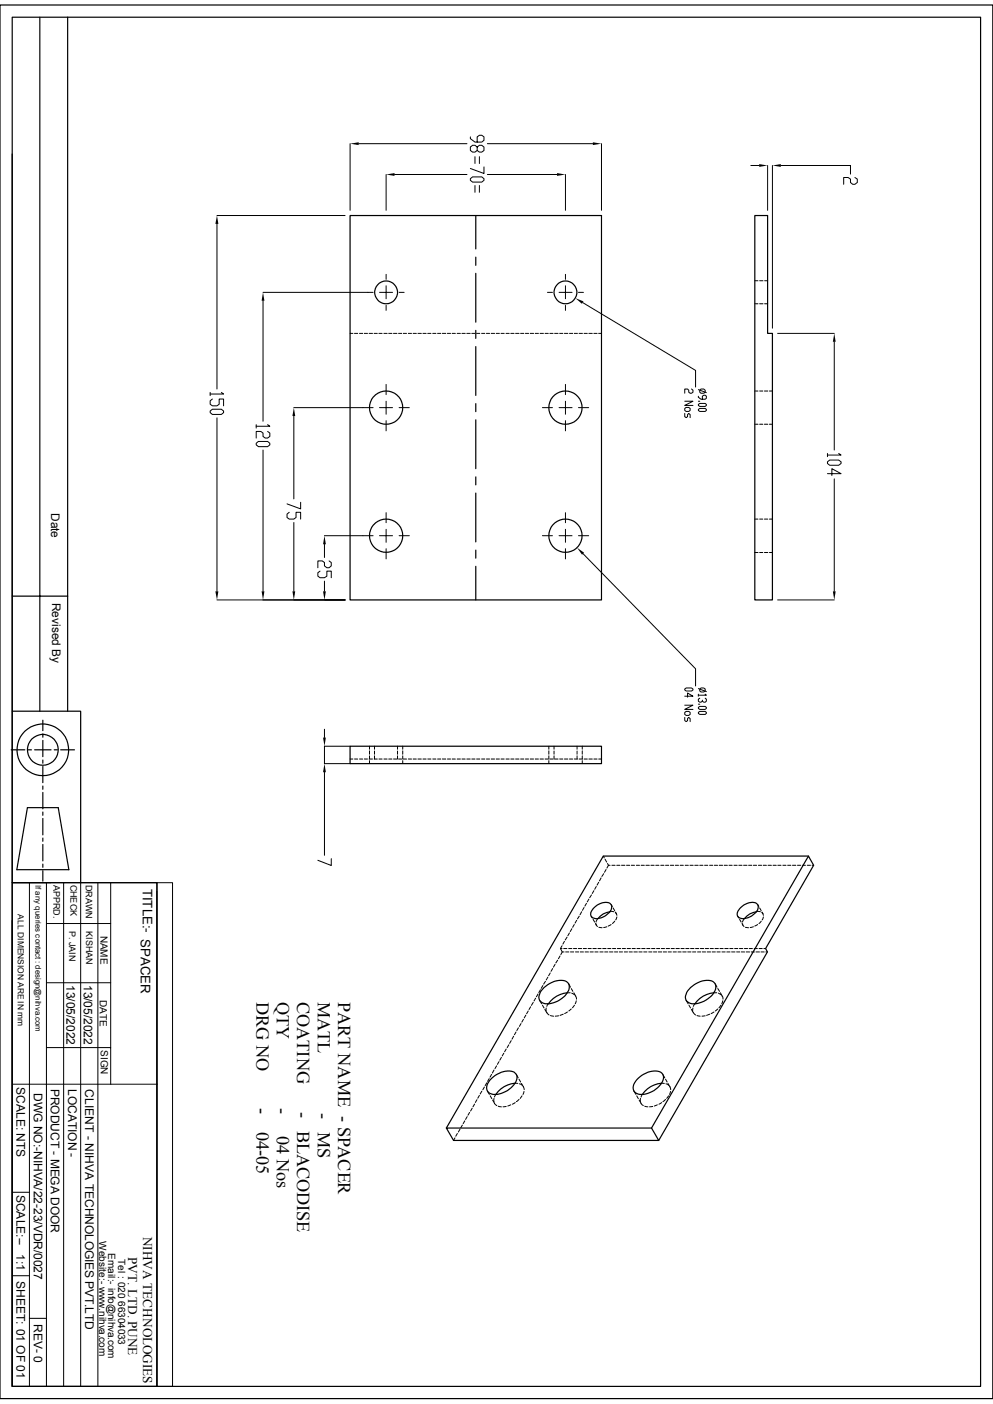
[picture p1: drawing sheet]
<svg xmlns="http://www.w3.org/2000/svg" width="210mm" height="297mm" viewBox="0 0 210 297" stroke-linecap="round" stroke-linejoin="round" font-family="sans-serif">
<g fill="none" stroke="#000" stroke-width=".25">
<path d="M0 1.1h210v294.8h-210zM2.6 3.6h204.8v289.7h-204.8zM8.4 3.6v146.9M14.3 3.6v146.9M2.6 32.6v117.9h14.5v36.2M74 45.6h53.2v81.3h-53.2zM100.6 45.6v7.1M100.6 54.4v1.7M100.6 57.8v10.4M159.6 45.6h2.7v24.9h1.1v56.4h-3.8zM100.6 69.9v1.7M100.6 73.3v10.4"/>
<path d="M100.6 85.4v1.7M100.6 88.8v10.3M100.6 100.9v1.7M100.6 104.3v10.3M100.6 116.4v1.7M100.6 119.8v7.1M2.6 126.1h11.7M2.4 158.6h2.8M2.6 150.5v36.2M6 158.6h.6M7.3 158.6h3.5M9.1 152.4v2.2"/>
<path d="M9.1 155.2v.8M9.1 156.6v3.5M11.5 158.6h.6M12.8 158.6h2.9M74 157.9h53.2v3.6h-53.2zM5.8 170.9h6.5l2.3 13.1h-11zM9.1 160.8v.7M9.1 162.1v3.5M9.1 166.3v.7M9.1 167.6v3.5M9.1 171.8v.7M9.1 173.1v3.5"/>
<path d="M9.1 177.3v.7M9.1 178.6v3.5M2.6 186.7h30.6v106.6h-30.6zM2.6 194.8v98.5M9.1 184.2v2.2M9.1 182.8v.7M125.7 191.9a3 3 0 0 1 3.3-.8 1.56 1.56 0 0 1-.7 2.4 2.61 2.61 0 0 1-3.2 .5 1.5 1.5 0 0 1 .6-2.1zM129 192.9a3.7 3.7 0 0 0-2.6 1.5M156.7 191.9a3 3 0 0 1 3.3-.8 1.56 1.56 0 0 1-.7 2.4 2.61 2.61 0 0 1-3.2 .5 1.5 1.5 0 0 1 .6-2.1zM160 192.9a3.7 3.7 0 0 0-2.6 1.5M171 181.1h-43.4l-33.2 57.5M115.1 208.9a4.6 4.6 0 0 1 4.7-1.3 1.7 1.7 0 0 1 0 2.7 5.2 5.2 0 0 1-4.8 2 1.44 1.44 0 0 1-.7-2.4z"/>
<path d="M120 210a5.5 5.5 0 0 0-4 2.4M146 208.9a4.6 4.6 0 0 1 4.8-1.3 1.56 1.56 0 0 1 .2 2.3 5.1 5.1 0 0 1-5 2.4 1.44 1.44 0 0 1-.8-2.4zM151 210a5.5 5.5 0 0 0-4.1 2.4M94.4 238.6h43.4l1.5 2.7h-43.4zM103.7 228.4a4.7 4.7 0 0 1 5.1-1.6 1.66 1.66 0 0 1-.1 2.6 5 5 0 0 1-5.1 1.9 1.59 1.59 0 0 1-.2-2.5zM108.9 229.2a5.5 5.5 0 0 0-4 2.3M134.7 228.4a4.7 4.7 0 0 1 5-1.6 1.66 1.66 0 0 1 0 2.6 5 5 0 0 1-5.1 1.9 1.59 1.59 0 0 1-.2-2.5zM137.8 238.6l33.2-57.5 1.1 1.9-10.2 17.7 .4 .7-23 39.9M139.9 229.2a5.5 5.5 0 0 0-4.1 2.3"/>
<circle cx="81.7" cy="61.9" r="2.41"/>
<circle cx="119.6" cy="61.9" r="2.41"/>
<circle cx="81.7" cy="86.2" r="3.5"/>
<circle cx="119.6" cy="86.2" r="3.5"/>
<circle cx="81.7" cy="113.3" r="3.5"/>
<circle cx="119.6" cy="113.3" r="3.5"/>
<circle cx="9.1" cy="158.6" r="5.5"/>
<circle cx="9.1" cy="158.6" r="3.3"/>
</g>
<g fill="none" stroke="#000" stroke-width=".21">
<path d="M74 30.4v14.1M75.9 30.4h22.9M81.7 36.9v7.6M83.4 36.9h15.4M99.5 37.8l.4-.4h2l.5 .4v.3l-.5 .4h-2l-.4-.4zM99.5 29v.3l1 .8h1.4l.5-.4v-.7l-.5-.4h-.5l-.5 .4v1.1M100.5 33.1v1.5M100.5 39.2v1.5M100.9 31.1l.5-.4h.5l.5 .4v.7l-.5 .4h-.5l-.5-.4v-.7l-.4-.4h-.6l-.4 .4v.7l.4 .4h.6l.4-.4M101.4 33.1v1.5M101.4 39.2v1.5M102.4 35.3v1.4l-2.9-1.1"/>
<path d="M103.1 30.4h22.3M103.1 36.9h14.7M119.6 36.9v7.6M127.2 30.4v14.1M158.8 35h1.8M162.3 35v9.5M163.4 35v34.4M165.1 35h14.8v1.8M180.8 37.5l.5 .4v.7l-.5 .4h-.5l-.4-.4v-.7l-.5-.4h-1v1.5M45.9 45.6h27.1M45.9 47.4v34.9M81.7 58v1.1"/>
<path d="M119.6 58v1.1M159.6 59.4h.7M160.7 59.4h.7M161.7 59.4h.6M55.6 61.8h23.3M55.6 63.6v25.5M74 70.5h.6M75 70.5h.6M76 70.5h.7M77 70.5h.7M78.1 70.5h.7M79.1 70.5h.7"/>
<path d="M80.1 70.5h.7M80.3 61.8h1.4v1.4M81.2 70.5h.7M81.7 64.6v1.1M81.7 60.5v1.3h1.3M82.2 70.5h.7M83.2 70.5h.7M84.3 70.5h.7M84.4 61.8h1.1M85.3 70.5h.7M86.4 70.5h.6M87.4 70.5h.7"/>
<path d="M88.4 70.5h.7M89.5 70.5h.6M90.5 70.5h.6M91.5 70.5h.7M92.5 70.5h.7M93.6 70.5h.7M94.6 70.5h.7M95.6 70.5h.7M96.7 70.5h.7M97.7 70.5h.7M98.7 70.5h.7M99.8 70.5h.7"/>
<path d="M100.8 70.5h.7M101.9 70.5h.6M102.9 70.5h.6M103.9 70.5h.7M104.9 70.5h.7M106 70.5h.6M107 70.5h.7M108 70.5h.7M109.1 70.5h.7M110.1 70.5h.7M111.1 70.5h.7M112.1 70.5h.8"/>
<path d="M113.2 70.5h.7M114.2 70.5h.7M115.3 70.5h.7M115.8 61.8h1M116.3 70.5h.7M117.3 70.5h.7M118.2 61.8h1.4v1.4M118.4 70.5h.6M119.4 70.5h.7M119.6 64.6v1.1M119.6 60.5v1.3h1.4M120.4 70.5h.7"/>
<path d="M121.5 70.5h.6M122.3 61.8h1.1M122.5 70.5h.7M123.2 64l23.9 14.4v3.5M123.5 70.5h.7M124.5 70.5h.8M125.6 70.5h.7M126.6 70.5h.6M159.6 64.3h.7M160.7 64.3h.7M161.7 64.3h.6M164.5 70.5h11.9"/>
<path d="M176.4 72.3v22.9M44.4 83v.7M44.4 87l.5-.4h1.9l.5 .4v.3l-.5 .4h-1.9l-.5-.4zM44.9 84.4l-.5 .4v.7l.5 .4h1l.5-.4v-1.1h.9v1.5M45.9 88.4v36.7M46.8 83l.5 .4h-2.9M54.2 89.8v.8M54.2 93.8l.5-.4h1.9l.5 .4v.3l-.5 .4h-1.9l-.5-.4zM55.6 95.2v29.9M56.6 89.8l.5 .4h-2.9M56.6 91.3l.5 .3v.7l-.5 .4h-.5l-.5-.4v-.7l-.4-.3h-1v1.4M62.1 86.2h16.8"/>
<path d="M62.1 88v17.5M80.3 86.2h1.4v1.4M81.7 81.3v2.2M81.7 89v2.1M81.7 84.9v1.3h1.3M84.4 86.2h2.2M114.7 86.2h2.1M118.2 86.2h1.4v1.4M119.6 81.3v2.2M119.6 89v2.1M119.6 84.9v1.3h1.4M122.3 86.2h2.2"/>
<path d="M144.8 86.4l.3-.2h.6l.3 .2v.4l-.3 .2h-.6l-.3-.2zM144.8 84.9h1.8l-1.8 .9h1.8M144.8 87.5v.6l.3 .2 .3-.2v-.4l.3-.2 .3 .2v.6M146.3 82.3l.3 .3v.4l-.3 .2-.6-.2v-.4l-.3-.3h-.6v.9M147.7 82.4l1.7 .7M147.7 84.9h.3M147.7 85.6l.3-.3h1.1l.3 .3v.2l-.3 .2h-1.1l-.3-.2zM147.7 86.6l.3-.2h1.1l.3 .2v.2l-.3 .2h-1.1l-.3-.2zM147.7 83.8v.2l.6 .5h.8l.3-.3v-.4l-.3-.2-.6 .2v.7M148 82.6l.3-.3h.5l.3 .3v.4l-.3 .2h-.5l-.3-.2zM159.6 89.7h.7M159.6 82.7h.7"/>
<path d="M160.7 89.7h.6M160.7 82.7h.6M161.7 89.7h.7M161.7 82.7h.7M162.7 89.7h.7M162.7 82.7h.7M175 95.9v.7M175 97.7l.5-.4h1.9l.5 .4v.3l-.5 .4h-1.9l-.5-.4zM177.4 95.9l.5 .4h-2.9M61.2 108.4l-.5 .4v.7l.5 .3h.9l.5-.3v-1.1h1v1.4M62.1 110.5v14.6M63.6 106.3v1.4l-2.9-1.1"/>
<path d="M68.6 113.3h10.3M68.6 115.1v2.8M69.6 118.7l.5 .3v.7l-.5 .4h-.5l-.5-.4v-.7l-.4-.3h-1v1.4M80.3 113.3h1.4v1.4M81.7 108.5v2.1M81.7 116.1v2.1M81.7 112v1.3h1.3M84.4 113.3h2.2M114.7 113.3h2.1M118.2 113.3h1.4v1.4M119.6 108.5v2.1M119.6 116.1v2.1"/>
<path d="M119.6 112v1.3h1.4M122.3 113.3h2.2M123.3 117.1l23.8 24.4v3.6M159.6 116.9h.7M159.6 109.8h.7M160.7 116.9h.6M160.7 109.8h.6M161.7 116.9h.7M161.7 109.8h.7M162.7 116.9h.7M162.7 109.8h.7M175 100.2h2.9l-2-1.1v1.5"/>
<path d="M176.4 101.3v23.8M45.9 126.9h27.1M67.7 120.8l-.5 .4v.7l.5 .3h.9l.5-.3v-1.1h1v1.4M68.6 122.9v2.2M164.5 126.9h11.9M68.6 154.3v1.7M74 157.9h-5.4v3.6h5.4M78.1 157.9v.6M78.1 158.8v.8M78.1 159.9v.7M79.2 157.9v.6M79.2 158.9v.7"/>
<path d="M79.2 159.9v.7M84.1 157.9v.6M84.1 158.9v.7M84.1 159.9v.7M85.2 157.9v.6M85.2 158.8v.8M85.2 159.9v.7M116.1 157.9v.6M116.1 158.8v.8M116.1 159.9v.7M117.2 157.9v.6M117.2 158.9v.7"/>
<path d="M117.2 159.9v.7M122 157.9v.6M122 158.9v.7M122 159.9v.7M123.1 157.9v.6M123.1 158.8v.8M123.1 159.9v.7M144.8 145.8l.3-.3h1.2l.3 .3v.2l-.3 .2h-1.2l-.3-.2zM144.8 150.7l.3-.2h.6l.3 .2v.4l-.3 .2h-.6l-.3-.2zM144.8 147.3h1.8l-1.2-.7v.9M144.8 149.2h1.8l-1.8 .9h1.8M144.8 151.8v.6l.3 .3 .3-.3v-.4l.3-.2 .3 .2v.7"/>
<path d="M147.7 145.7l1.7 .6M147.7 146.9v.4M147.7 149h.3M147.7 149.6l.3-.2h1.1l.3 .2v.3l-.3 .2h-1.1l-.3-.2zM147.7 150.7l.3-.2h1.1l.3 .2v.2l-.3 .2h-1.1l-.3-.2zM148 147.7l-.3 .2v.4l.3 .2 .5-.2M148 145.8l.3-.3h.5l.3 .3v.4l-.3 .2h-.5l-.3-.2zM149.1 146.9l.3 .2h-1.7M149.1 147.7l.3 .2v.4l-.3 .2h-.3l-.3-.2v-.2M68.6 163.4v17.5M74 160.6h.6M75 160.6h.6"/>
<path d="M76 160.6h.7M77 160.6h.7M78.1 160.6h.7M78.1 160.9v.6M79.1 160.6h.7M80.1 160.6h.7M81.2 160.6h.7M82.2 160.6h.7M83.2 160.6h.7M84.3 160.6h.7M85.2 160.9v.6M85.3 160.6h.7"/>
<path d="M86.4 160.6h.6M87.4 160.6h.7M88.4 160.6h.7M89.5 160.6h.6M90.5 160.6h.6M91.5 160.6h.7M92.5 160.6h.7M93.6 160.6h.7M94.6 160.6h.7M95.6 160.6h.7M96.7 160.6h.7M97.7 160.6h.7"/>
<path d="M98.7 160.6h.7M99.8 160.6h.7M100.8 160.6h.7M101.9 160.6h.6M102.9 160.6h.6M103.9 160.6h.7M104.9 160.6h.7M106 160.6h.6M107 160.6h.7M108 160.6h.7M109.1 160.6h.7M110.1 160.6h.7"/>
<path d="M111.1 160.6h.7M112.1 160.6h.8M113.2 160.6h.7M114.2 160.6h.7M115.3 160.6h.7M116.1 160.9v.6M116.3 160.6h.7M117.3 160.6h.7M118.4 160.6h.6M119.4 160.6h.7M120.4 160.6h.7M121.5 160.6h.6"/>
<path d="M122.5 160.6h.7M123.1 160.9v.6M123.5 160.6h.7M124.5 160.6h.8M125.6 160.6h.7M126.6 160.6h.6M2.6 186.7h30.6M6.2 186.7v106.6M9.8 195.4h13.6M9.8 186.7v106.6M13.5 186.7v106.6M17.1 186.7v106.6"/>
<path d="M20.7 186.7v106.6M23.4 186.7v42.7M33.2 186.7h3.3v106.6h-3.3zM33.2 188.6v104.7M70.1 181.7v1.4l-2.9-1.1M119.4 199.1l-.4 .6M119.9 198.2l-.4 .6M120.4 197.4l-.3 .6M120.9 196.5l-.3 .6M121.5 195.6l-.4 .6M122 194.7l-.4 .6M122.5 193.8l-.4 .6"/>
<path d="M123 192.9l-.3 .6M123.5 192l-.3 .6M124 191.1l-.3 .6M124.5 190.2l-.3 .6M125.1 193.8l.2 .4M125.1 189.3l-.4 .6M125.4 194.5l.4 .6M125.6 188.4l-.3 .6M125.9 195.4l.3 .3M126 195.4l.4 .6M126.1 187.5l-.3 .6M126.4 194.3l-.3 .8"/>
<path d="M126.6 186.6l-.3 .6M126.7 196.2l.6 .1M127.1 185.7l-.3 .7M127.6 181.1l.2 .4M127.7 184.8l-.4 .6M128 181.8l.3 .6M128.2 183.9l-.4 .6M128.4 196l-.7 .2M128.5 182.7l.2 .3M128.7 183l-.3 .6M128.7 183h.3M129 192.8l.8 .1"/>
<path d="M129.2 195.6l-.5 .3M129.3 191.4l.2 .4M129.4 183h.7M129.7 192.1l.3 .6M130 194.9l-.5 .5M130.1 193l.4 .6M130.2 193l.2 .3M130.4 183h.7M130.5 194l-.3 .6M131.4 183h.8M132.5 183h.7M133.5 183h.7"/>
<path d="M134.6 183h.7M135.6 183h.7M136.6 183h.7M137.7 183h.6M138.7 183h.7M139.7 183h.7M140.8 183h.6M141.8 183h.7M142.8 183h.7M143.8 183h.7M144.9 183h.7M145.9 183h.7"/>
<path d="M146.9 183h.8M148 183h.7M149 183h.7M150.1 183h.6M151.1 183h.7M152.1 183h.7M153.2 183h.6M154.2 183h.7M155.2 183h.7M156 193.8l.3 .4M156.3 183h.6M156.4 194.5l.4 .6"/>
<path d="M156.9 195.4l.2 .3M157.1 195.4l.3 .6M157.3 183h.7M157.4 194.3l-.3 .8M157.6 196.2l.7 .1M158.3 183h.7M159.3 196l-.6 .2M159.3 183h.7M160 192.8l.8 .1M160.2 195.6l-.6 .3M160.3 191.4l.2 .4M160.4 183h.7"/>
<path d="M160.7 192.1l.3 .6M161 194.9l-.5 .5M161.1 193l.4 .6M161.2 193l.2 .3M161.4 183h.7M161.5 194l-.3 .6M162.4 183h.8M163.5 183h.7M164.5 183h.7M165.6 183h.6M166.6 183h.7M167.6 183h.7"/>
<path d="M168.7 183h.6M169.7 183h.6M170.7 183h.7M171.7 183h.4M9.8 207.9h13.6M108.6 219.2l-.3 .6M109.1 218.3l-.3 .6M109.6 217.4l-.3 .6M110.2 216.5l-.3 .6M110.7 215.6l-.3 .6M111.2 214.8l-.3 .5M111.7 213.9l-.3 .6"/>
<path d="M112.2 213l-.3 .6M112.8 212l-.4 .7M113.3 211.2l-.4 .6M113.8 210.3l-.3 .6M114.1 211.6l.5 .7M114.3 209.4l-.3 .6M114.7 212.6l.4 .6M114.8 208.5l-.3 .6M115.2 213.5l.5 .7M115.4 207.6l-.4 .6M115.5 213.2v.7M115.7 214.2l.4 .5"/>
<path d="M115.9 206.7l-.4 .6M115.9 212.3l-.2 .6M116.4 205.8l-.4 .6M116.4 214.8l.7 .2M116.9 204.9l-.4 .6M117.4 204l-.3 .6M117.9 203.1l-.3 .6M118.2 214.9l-.8 .1M118.4 202.2l-.3 .6M118.5 200.7l.4 .7-.3 .5M118.5 200.7h.4M118.9 200.1l-.4 .6"/>
<path d="M118.9 201.4h.4M119.1 214.5l-.7 .3M119.2 200.7h.7M119.6 201.4h.7M120 210h.6M120 214.1l-.6 .3M120.3 208.1l.3 .7M120.3 200.7h.6M120.7 201.4h.6M120.8 213.4l-.5 .5M120.8 209.1l.4 .6M120.9 210.1l.6 .3"/>
<path d="M121.3 200.7h.7M121.4 210l.4 .7M121.5 212.6l-.4 .6M121.7 201.4h.7M121.8 210.7l.1 .7M121.9 211.7l-.2 .6M122.3 200.7h.7M122.7 201.4h.7M123.4 200.7h.6M123.7 201.4h.8M124.4 200.7h.7M124.8 201.4h.7"/>
<path d="M125.4 200.7h.7M125.8 201.4h.7M126.4 200.7h.7M126.9 201.4h.7M127.5 200.7h.7M127.9 201.4h.7M128.5 200.7h.7M128.9 201.4h.7M129.5 200.7h.7M130 201.4h.6M130.6 200.7h.7M131 201.4h.7"/>
<path d="M131.6 200.7h.7M132 201.4h.7M132.6 200.7h.7M133.1 201.4h.6M133.7 200.7h.7M134.1 201.4h.7M134.7 200.7h.7M135.1 201.4h.7M135.7 200.7h.7M136.1 201.4h.7M136.8 200.7h.7M137.2 201.4h.7"/>
<path d="M137.8 200.7h.7M138.2 201.4h.7M138.9 200.7h.6M139.2 201.4h.8M139.9 200.7h.6M140.3 201.4h.7M140.9 200.7h.7M141.3 201.4h.7M141.9 200.7h.7M142.4 201.4h.6M143 200.7h.7M143.4 201.4h.7"/>
<path d="M144 200.7h.7M144.4 201.4h.7M145 200.7h.7M145.1 211.6l.4 .7M145.5 201.4h.6M145.7 212.6l.3 .6M146 200.7h.8M146.2 213.5l.4 .7M146.5 201.4h.7M146.6 213.2l-.1 .7M146.6 214.2l.5 .5M146.9 212.3l-.3 .6"/>
<path d="M147.1 200.7h.7M147.4 214.8l.7 .2M147.5 201.4h.7M148.1 200.7h.7M148.5 201.4h.7M149.1 214.9l-.6 .1M149.2 200.7h.7M149.6 201.4h.7M150.1 214.5l-.7 .3M150.2 200.7h.7M150.6 201.4h.7M151 210h.6"/>
<path d="M151 214.1l-.6 .3M151.2 200.7h.7M151.3 208.1l.3 .7M151.6 201.4h.7M151.8 213.4l-.5 .5M151.8 209.1l.4 .6M151.9 210.1l.6 .3M152.3 200.7h.7M152.4 210l.3 .7M152.5 212.6l-.4 .6M152.7 201.4h.7M152.7 210.7l.2 .7"/>
<path d="M152.9 211.7l-.2 .6M153.3 200.7h.7M153.7 201.4h.7M154.3 200.7h.7M154.7 201.4h.7M155.4 200.7h.6M155.8 201.4h.7M156.4 200.7h.7M156.8 201.4h.7M157.4 200.7h.7M157.8 201.4h.7M158.5 200.7h.6"/>
<path d="M158.9 201.4h.7M159.5 200.7h.7M159.9 201.4h.7M160.5 200.7h.7M161 201.4h.6M161.5 200.7h.4M162 201.4h.3M2.6 229.4h30.6M9.8 221.6h13.6M96.7 239.8l-.3 .6M97.3 238.9l-.4 .6M97.8 238l-.3 .6"/>
<path d="M98.3 237.1l-.3 .6M98.8 236.2l-.3 .6M99.3 235.3l-.3 .6M99.9 234.4l-.4 .6M100.4 233.6l-.4 .5M100.9 232.6l-.4 .6M101.4 231.7l-.4 .6M101.9 230.8l-.3 .6M102.4 230l-.3 .5M103 229.1l-.4 .6M103.1 230.8l.4 .7M103.5 228.2l-.4 .6"/>
<path d="M103.7 231.8l.3 .6M104 227.3l-.4 .6M104.2 232.7l.4 .7M104.5 226.4l-.4 .6M104.5 232.4v.6M104.6 233.4l.5 .5M104.9 231.5l-.3 .6M105 225.5l-.3 .6M105.4 234l.6 .1M105.5 224.6l-.3 .6M106 223.7l-.3 .6M106.6 222.8l-.4 .6"/>
<path d="M107.1 221.9l-.4 .6M107.1 234.1h-.7M107.6 221l-.3 .6M108 233.7l-.6 .3M108.1 220.1l-.3 .6M108.9 229.2h.6M109 233.3l-.6 .3M109.2 227.3l.4 .7M109.8 232.6l-.6 .4M109.8 228.3l.3 .6M109.9 229.3l.5 .3M110.3 229.2l.4 .7"/>
<path d="M110.4 231.8l-.4 .6M110.7 229.9l.2 .6M110.8 230.9l-.2 .6M134.1 230.8l.4 .7M134.7 231.8l.3 .6M135.2 232.7l.4 .7M135.5 232.4v.6M135.6 233.4l.5 .5M135.8 231.5l-.2 .6M136.4 234l.6 .1M138 234.1h-.6M139 233.7l-.6 .3"/>
<path d="M139.9 229.2h.6M140 233.3l-.6 .3M140.2 227.3l.4 .7M140.8 232.6l-.6 .4M140.8 228.3l.3 .6M140.8 229.3l.6 .3M141.3 229.2l.4 .7M141.4 231.8l-.4 .6M141.6 229.9l.3 .6M141.8 230.9l-.2 .6M2.6 252.2h3.6M96.2 240.7l-.3 .6"/>
<path d="M2.6 269.9h3.6M6.2 278.9h3.6"/>
</g>
<g fill="#000">
<path d="M74 30.4l1.9-.3v.6zM81.7 36.9l1.7-.3v.6zM117.8 36.6l1.8 .3-1.8 .3zM125.4 30.1l1.8 .3-1.8 .3zM160.6 34.7l1.7 .3-1.7 .3zM163.4 35l1.7-.3v.6zM45.9 45.6l.3 1.8h-.6zM55.6 61.8l.3 1.8h-.6zM121.7 63.1l1.7 .7-.3 .5zM176.4 70.5l.3 1.8h-.6zM62.1 86.2l.3 1.8h-.6zM68.6 113.3l.3 1.8h-.6z"/>
<path d="M122 115.9l1.5 1-.4 .4zM45.6 125.1h.6l-.3 1.8zM55.3 125.1h.6l-.3 1.8zM61.8 125.1h.6l-.3 1.8zM68.3 125.1h.6l-.3 1.8zM176.1 125.1h.6l-.3 1.8zM68.3 156h.6l-.3 1.9zM68.6 161.5l.3 1.9h-.6z"/>
</g>
<g font-size="3.9">
<text x="54.2" y="211.9" transform="rotate(90 54.2 211.9)">DRG NO</text>
<text x="58.5" y="211.9" transform="rotate(90 58.5 211.9)">QTY</text>
<text x="62.9" y="211.9" transform="rotate(90 62.9 211.9)">COATING</text>
<text x="67.2" y="211.9" transform="rotate(90 67.2 211.9)">MATL</text>
<text x="71.5" y="211.9" transform="rotate(90 71.5 211.9)">PART NAME - SPACER</text>
<text x="54.2" y="234.4" transform="rotate(90 54.2 234.4)">-</text>
<text x="54.2" y="239.4" transform="rotate(90 54.2 239.4)">04-05</text>
<text x="58.5" y="234.5" transform="rotate(90 58.5 234.5)">-</text>
<text x="62.9" y="235.1" transform="rotate(90 62.9 235.1)">-</text>
<text x="62.9" y="239.3" transform="rotate(90 62.9 239.3)">BLACODISE</text>
<text x="67.2" y="235.4" transform="rotate(90 67.2 235.4)">-</text>
<text x="67.2" y="239.5" transform="rotate(90 67.2 239.5)">MS</text>
<text x="58.5" y="240.4" transform="rotate(90 58.5 240.4)">04 Nos</text>
</g>
<g font-size="2.8">
<text x="30.2" y="188" transform="rotate(90 30.2 188)">TITLE:- SPACER</text>
<text x="30.3" y="261.6" transform="rotate(90 30.3 261.6)">NIHVA TECHNOLOGIES</text>
<text x="27.1" y="265.9" transform="rotate(90 27.1 265.9)">PVT. LTD. PUNE</text>
</g>
<g font-size="2.5">
<text x="10.8" y="108.5" transform="rotate(90 10.8 108.5)">Date</text>
<text x="11" y="127.5" transform="rotate(90 11 127.5)">Revised By</text>
<text x="14.1" y="208.4" transform="rotate(90 14.1 208.4)">13/05/2022</text>
<text x="17.7" y="208.3" transform="rotate(90 17.7 208.3)">13/05/2022</text>
<text x="3.5" y="230" transform="rotate(90 3.5 230)">SCALE: NTS</text>
<text x="7.2" y="231.2" transform="rotate(90 7.2 231.2)">DWG NO:-NIHVA/22-23/VDR/0027</text>
<text x="10.8" y="230.3" transform="rotate(90 10.8 230.3)">PRODUCT - MEGA DOOR</text>
<text x="14.4" y="230.3" transform="rotate(90 14.4 230.3)">LOCATION -</text>
<text x="18" y="230.4" transform="rotate(90 18 230.4)">CLIENT - NIHVA TECHNOLOGIES PVT.LTD</text>
<text x="3.5" y="252.7" transform="rotate(90 3.5 252.7)">SCALE:--</text>
<text x="3.5" y="265.3" transform="rotate(90 3.5 265.3)">1:1</text>
<text x="3.5" y="271" transform="rotate(90 3.5 271)">SHEET: 01 OF 01</text>
<text x="7.2" y="280" transform="rotate(90 7.2 280)">REV- 0</text>
</g>
<g font-size="2.1">
<text x="21.3" y="197.9" transform="rotate(90 21.3 197.9)">NAME</text>
<text x="21.1" y="211.5" transform="rotate(90 21.1 211.5)">DATE</text>
<text x="21.3" y="222.1" transform="rotate(90 21.3 222.1)">SIGN</text>
<text x="21" y="262.6" transform="rotate(90 21 262.6)">Website:- www.nihva.com</text>
<text x="22.9" y="265" transform="rotate(90 22.9 265)">Email:- info@nihva.com</text>
<text x="25" y="266.3" transform="rotate(90 25 266.3)">Tel : 020 66304033</text>
</g>
<g font-size="1.9">
<text x="11.3" y="187.2" transform="rotate(90 11.3 187.2)">APPRD.</text>
<text x="14.9" y="187.1" transform="rotate(90 14.9 187.1)">CHECK</text>
<text x="18.1" y="187.2" transform="rotate(90 18.1 187.2)">DRAWN</text>
<text x="14.6" y="196.9" transform="rotate(90 14.6 196.9)">P. JAIN</text>
<text x="18.2" y="197" transform="rotate(90 18.2 197)">KISHAN</text>
</g>
<text font-size="1.8" x="3.8" y="193.4" transform="rotate(90 3.8 193.4)">ALL DIMENSION ARE IN mm</text>
<text font-size="1.7" x="7.5" y="187.2" transform="rotate(90 7.5 187.2)">If any queries contact : design@nihva.com</text>
</svg>
